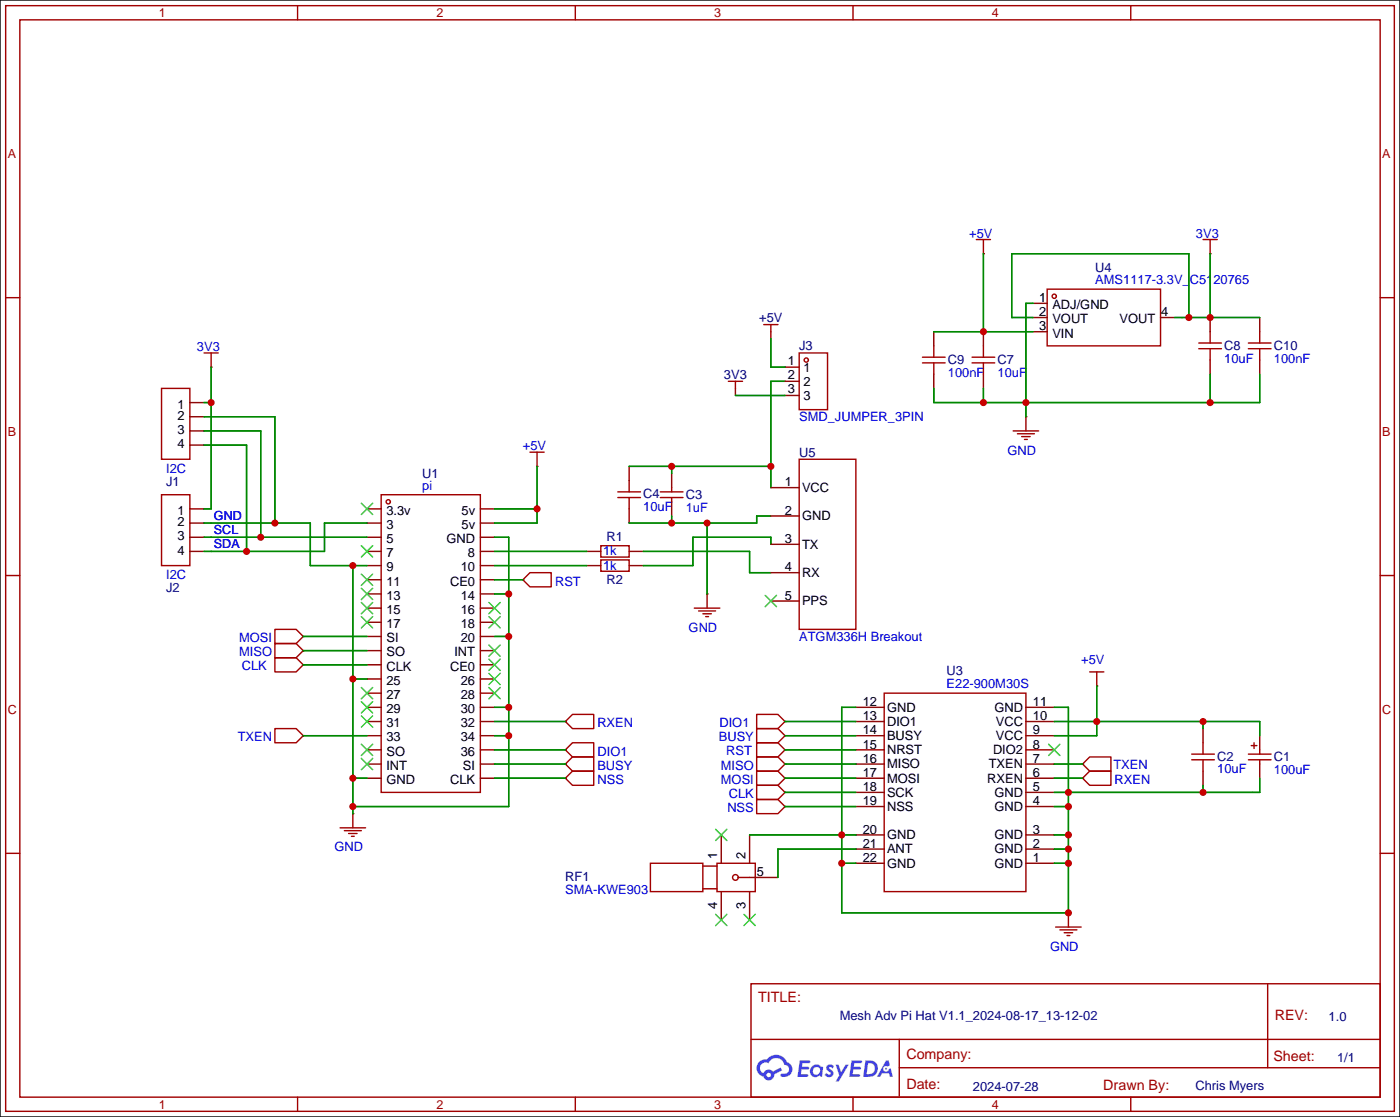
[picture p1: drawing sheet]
<svg xmlns="http://www.w3.org/2000/svg" width="251mm" height="200mm" viewBox="0 0 251 200" stroke-linecap="round" stroke-linejoin="round" font-family="sans-serif">
<path d="M0 0h251v200.2h-251z" fill="#fff" stroke="#000" stroke-width=".25"/>
<g fill="none" stroke="#a10000" stroke-width=".25">
<path d="M1 1h248.9v198.1h-248.9zM3.6 3.6h243.8v193h-243.8zM53.3 1v2.6M103.1 1v2.6M152.9 1v2.6M202.7 1v2.6M1 53.3h2.6M247.4 53.3h2.5M1 103.1h2.6M247.4 103.1h2.5M1 152.9h2.6M247.4 152.9h2.5"/>
<path d="M134.6 176.3h112.8v20.3h-112.8zM227.2 176.3v15M53.3 196.6v2.5M103.1 196.6v2.5M134.6 186.2h112.7M152.9 196.6v2.5M161.2 191.3h86.1M161.2 186.2v10.2M202.7 196.6v2.5"/>
</g>
<g fill="#5487ff">
<path d="M148.3 190.9l.5-.2 .4 .1 .3 .3-.3 .4a.33 .33 0 0 0-.2-.3 .33 .33 0 0 0-.4 .1l.1 .1a1.01 1.01 0 0 1 .6 1.3 .96 .96 0 0 1-1.5-.1l.3-.4 .5 .3 .3-.1-.1-.2a.88 .88 0 0 1-.5-1.3z"/>
<path d="M149.8 190.8h.5l.5 1.3 .7-1.3h.6l-1.7 3h-.6l.6-1.1z"/>
<path d="M143.3 190h.9a1.1 1.1 0 0 1 1 .1 .26 .26 0 0 1-.2 .4h-1.1l-.1 .6h1l.3 .3-.3 .3h-1.1l-.1 .8h1.2l.1 .3-.2 .2h-1.8z"/>
<path d="M152.6 190h.9a1.11 1.11 0 0 1 1 .1 .26 .26 0 0 1-.2 .4h-1.2v.6h1l.3 .3-.3 .3h-1.1l-.1 .8h1.2l.1 .3-.3 .2h-1.7z"/>
<path d="M158.8 190h.5l.2 .9-.4 .2a.5 .5 0 0 0-.7 .2 .5 .5 0 0 0 .3 .7 .5 .5 0 0 0 .6-.4l.4-.2 .4 1.6h-.6l-.2-.7h-1.2l-.3 .7h-.6z"/>
<path d="M155.1 190l-.4 3h1a1.51 1.51 0 0 0 1.7-1.5 1.51 1.51 0 0 0-1.8-1.5zM155.6 190.5a1 1 0 0 1 1.2 1 1 1 0 0 1-1.3 1h-.1z"/>
<path d="M145.6 191a1.07 1.07 0 0 0-.3 1.5 1.07 1.07 0 0 0 1.5 .2l.6 .3 .2-1.7-.1-.1-.3-.1a1.02 1.02 0 0 0-1.6-.1zM145.6 191.9a.7 .7 0 0 1 1.4 0 .7 .7 0 0 1-1.4 0z"/>
<path d="M136.1 190.3a1.58 1.58 0 0 0 .7 2.6 1.01 1.01 0 0 0 1.2 .7 1.01 1.01 0 0 0 .8-1.1l1.4-.7-.3-.5-1.3 .7a1.03 1.03 0 0 0-1.8 .3 1 1 0 0 1-.4-1.4 1 1 0 0 1 1.4-.3 1.49 1.49 0 0 1 1.5-1 1.49 1.49 0 0 1 1.3 1.2 .82 .82 0 0 1 .8 1.1 .82 .82 0 0 1-1.2 .5 .31 .31 0 0 0-.3 .3 .31 .31 0 0 0 .3 .3 1.43 1.43 0 0 0 1.8-.9 1.43 1.43 0 0 0-.9-1.8 2.09 2.09 0 0 0-3.6-.5l-.9 .1zM137.4 192.6a.4 .4 0 0 1 .8 0 .4 .4 0 0 1-.8 0z"/>
<circle cx="158.8" cy="191.5" r=".19"/>
</g>
<g fill="none" stroke="#a10000" stroke-width=".25">
<path d="M136.9 58.2h2.5M138.2 58.2v1.2M175 42.9h2.5M176.3 42.9v2.6M187.7 51.8h20.3v10.2h-20.3zM215.6 42.9h2.6M216.9 42.9v2.6M216.9 59.4v2.1M225.8 59.4v2.1M29 69.6h5v12.7h-5zM36.6 63.2h2.5M37.8 63.2v2.6"/>
<path d="M130.6 68.3h2.5M131.8 68.3v1.3M143.3 63.2h5v10.2h-5zM165.4 65h4M165.4 64h4M167.4 62v2M167.4 65v2.1M174.2 65h4.1M174.2 64h4.1M176.3 62v2M176.3 65v2.1M181.6 77.2h4.6"/>
<path d="M182.4 77.7h3M183.1 78.2h1.6M183.6 78.7h.5M183.9 74.7v2.5M214.9 62.5h4M214.9 61.5h4M216.9 62.5v2M223.8 62.5h4M223.8 61.5h4M225.8 62.5v2M29 88.6h5v12.7h-5zM68.3 88.6h17.8v53.4h-17.8z"/>
<path d="M95 81h2.5M96.3 81v2.6M107.7 97.8h5.1v2h-5.1zM110.7 89.2h4.1M110.7 88.1h4.1M112.8 86.1v2M112.8 89.2v2M118.4 89.2h4M118.4 88.1h4M120.4 87.4v.7M120.4 89.2v.7M143.3 82.3h10.1v30.5h-10.1z"/>
<path d="M49.3 117.9h3.8l1.3 1.2-1.3 1.3h-3.8zM49.3 115.3h3.8l1.3 1.3-1.3 1.3h-3.8zM49.3 112.8h3.8l1.3 1.2-1.3 1.3h-3.8zM95 102.6h3.8v2.6h-3.8l-1.3-1.3zM107.7 100.3h5.1v2.1h-5.1zM124.5 109h4.5M125.2 109.5h3.1M126 110h1.5M126.5 110.5h.5M126.7 106.4v2.6M49.3 130.6h3.8l1.3 1.2-1.3 1.3h-3.8zM101.3 139.4l1.3-1.2h3.8v2.5h-3.8z"/>
<path d="M101.3 129.3l1.3-1.3h3.8v2.6h-3.8zM102.6 133.1h3.8v2.5h-3.8l-1.3-1.2zM102.6 135.6h3.8v2.6h-3.8l-1.3-1.3zM135.6 128h3.8l1.3 1.3-1.3 1.3h-3.8zM135.6 130.6h3.8l1.3 1.2-1.3 1.3h-3.8zM135.6 135.6h3.8l1.3 1.3-1.3 1.3h-3.8zM135.6 138.2h3.8l1.3 1.2-1.3 1.3h-3.8zM135.6 133.1h3.8l1.3 1.3-1.3 1.2h-3.8zM158.5 124.2h25.4v35.6h-25.4zM195.3 138.2h3.8v2.5h-3.8l-1.2-1.3zM195.3 135.6h3.8v2.6h-3.8l-1.2-1.3zM195.3 120.4h2.6"/>
<path d="M196.6 120.4v2.5M213.6 136.1h4.1M213.6 135.1h4.1M215.6 133.1v2M215.6 136.1v2.1M223.8 136.1h4M223.8 135.1h4M224.3 133.6h1M224.8 133.1v1M225.8 134.4v.7M225.8 136.1v.8M61 148.3h4.5"/>
<path d="M61.7 148.8h3.1M62.5 149.4h1.5M63 149.9h.5M63.2 145.8v2.5M116.6 154.7h9.4v5.1h-9.4zM126 155.2h2.5M126 159.3h2.5M128.5 154.7h6.9v5.1h-6.9zM132.3 157.2h2.1M135.6 140.7h3.8l1.3 1.3-1.3 1.3h-3.8zM135.6 143.3h3.8l1.3 1.2-1.3 1.3h-3.8zM189.2 166.1h4.6"/>
<path d="M190 166.6h3M190.8 167.1h1.5M191.3 167.6h.5M191.5 163.6v2.5"/>
<circle cx="189" cy="53.1" r=".38"/>
<circle cx="144.5" cy="64.5" r=".38"/>
<circle cx="69.6" cy="89.9" r=".38"/>
<circle cx="131.8" cy="157.2" r=".51"/>
</g>
<g fill="none" stroke="#870000" stroke-width=".25">
<path d="M138.2 59.4v1.3M167.4 59.4v2.6M176.3 45.5h.1M176.3 59.4v2.6M185.2 54.4h2.5M185.2 56.9h2.5M185.2 59.4h2.5M208 56.9h2.6M216.9 45.5h.1M216.9 56.9v2.5M225.8 56.9v2.5M34 72.1h2.6"/>
<path d="M34 74.7h2.6M34 77.2h2.6M34 79.8h2.6M37.8 65.8h.1M131.8 69.6v1.3M140.7 65.8h2.6M140.7 68.3h2.6M140.7 70.9h2.6M167.4 67.1v2.5M176.3 67.1v2.5M183.9 74.7h.1M216.9 64.5v2.6"/>
<path d="M225.8 64.5v2.6M34 91.2h2.6M34 93.7h2.6M34 96.3h2.6M34 98.8h2.6M65.8 91.2h2.5M65.8 93.7h2.5M65.8 96.3h2.5M65.8 98.8h2.5M86.1 91.2h2.5M86.1 93.7h2.5M86.1 96.3h2.5"/>
<path d="M86.1 98.8h2.5M96.3 83.6h.1M105.2 98.8h2.5M112.8 98.8h2.5M112.8 83.6v2.5M112.8 91.2v2.5M120.4 84.8v2.6M120.4 89.9v2.6M138.2 92.5h5.1M138.2 97.5h5.1M138.2 87.4h5.1M54.4 119.1h.1"/>
<path d="M54.4 116.6h.1M54.4 114h.1M65.8 101.3h2.5M65.8 103.9h2.5M65.8 106.4h2.5M65.8 109h2.5M65.8 111.5h2.5M65.8 119.1h2.5M65.8 114h2.5M65.8 116.6h2.5M86.1 101.3h2.5M86.1 103.9h2.5"/>
<path d="M86.1 106.4h2.5M86.1 109h2.5M86.1 111.5h2.5M86.1 119.1h2.5M86.1 114h2.5M86.1 116.6h2.5M93.7 103.9h.1M105.2 101.3h2.5M112.8 101.3h2.5M126.7 106.4h.1M138.2 102.6h5.1M138.2 107.7h5.1"/>
<path d="M54.4 131.8h.1M65.8 139.4h2.5M65.8 136.9h2.5M65.8 134.4h2.5M65.8 131.8h2.5M65.8 129.3h2.5M65.8 126.7h2.5M65.8 124.2h2.5M65.8 121.7h2.5M86.1 139.4h2.5M86.1 136.9h2.5M86.1 134.4h2.5"/>
<path d="M86.1 131.8h2.5M86.1 129.3h2.5M86.1 126.7h2.5M86.1 124.2h2.5M86.1 121.7h2.5M101.3 134.4h.1M101.3 136.9h.1M101.3 139.4h.1M101.3 129.3h.1M140.7 129.3h.1M140.7 131.8h.1M140.7 136.9h.1"/>
<path d="M140.7 139.4h.1M140.7 134.4h.1M153.4 139.4h5.1M153.4 136.9h5.1M153.4 134.4h5.1M153.4 131.8h5.1M153.4 129.3h5.1M153.4 126.7h5.1M183.9 139.4h5.1M183.9 136.9h5.1M183.9 134.4h5.1M183.9 131.8h5.1"/>
<path d="M183.9 129.3h5.1M183.9 126.7h5.1M194.1 139.4h.1M194.1 136.9h.1M196.6 122.9h.1M215.6 130.6v2.5M215.6 138.2v2.5M225.8 131.8v2.6M225.8 136.9v2.5M63.2 145.8h.1M129.3 149.6v5.1M129.3 159.8v5"/>
<path d="M134.4 149.6v5.1M134.4 159.8v5M134.4 157.2h5M140.7 142h.1M140.7 144.5h.1M153.4 154.7h5.1M153.4 152.1h5.1M153.4 149.6h5.1M153.4 144.5h5.1M153.4 142h5.1M183.9 154.7h5.1M183.9 152.1h5.1"/>
<path d="M183.9 149.6h5.1M183.9 144.5h5.1M183.9 142h5.1M191.5 163.6h.1"/>
</g>
<g fill="none" stroke="#3c3" stroke-width=".25">
<path d="M64.8 90.2l2 2M64.8 97.8l2 2M66.8 90.2l-2 2M66.8 97.8l-2 2M64.8 102.9l2 2M64.8 105.4l2 2M64.8 108l2 2M64.8 110.5l2 2M66.8 102.9l-2 2M66.8 105.4l-2 2M66.8 108l-2 2M66.8 110.5l-2 2"/>
<path d="M87.6 118.1l2.1 2M87.6 115.6l2.1 2M87.6 110.5l2.1 2M87.6 108l2.1 2M89.7 118.1l-2.1 2M89.7 115.6l-2.1 2M89.7 110.5l-2.1 2M89.7 108l-2.1 2M137.2 106.7l2 2M139.2 106.7l-2 2M64.8 123.2l2 2M64.8 125.7l2 2.1"/>
<path d="M64.8 128.3l2 2M64.8 133.3l2 2.1M64.8 135.9l2 2M66.8 133.3l-2 2.1M66.8 123.2l-2 2M66.8 125.7l-2 2.1M66.8 128.3l-2 2M66.8 135.9l-2 2M87.6 123.2l2.1 2M87.6 120.6l2.1 2.1M89.7 123.2l-2.1 2M89.7 120.6l-2.1 2.1"/>
<path d="M188 133.3l2 2.1M190 133.3l-2 2.1M128.3 148.6l2 2M130.3 148.6l-2 2M128.3 163.8l2 2.1M130.3 163.8l-2 2.1M133.3 163.8l2.1 2.1M135.4 163.8l-2.1 2.1"/>
</g>
<g fill="none" stroke="#008700" stroke-width=".25">
<path d="M167.4 59.4h17.8M176.3 45.5v13.9M185.2 56.9h-3.8v-11.4h31.7v11.4M185.2 54.4h-1.3v20.3M210.6 56.9h15.2M216.9 45.5v11.4M36.6 74.7h12.7v19M36.6 77.2h10.1v19.1M36.6 79.8h7.6v19M36.6 72.1h1.2M37.8 65.8v25.4h-1.2M131.8 70.9h8.9"/>
<path d="M138.2 60.7v5.1h2.5M140.7 68.3h-2.5v19.1M176.3 69.6v2.5M216.9 67.1v5M225.8 67.1v5h-58.4v-2.5M36.6 93.7h19v7.6h10.2M36.6 96.3h29.2M65.8 93.7h-7.6v5.1h-21.6M88.6 96.3h2.6v48.2h-28M88.6 98.8h16.6M88.6 91.2h7.7M96.3 83.6v10.1h-7.7"/>
<path d="M112.8 83.6h25.4M115.3 98.8h19.1v3.8h3.8M120.4 83.6v1.2M120.4 92.5v1.2M126.7 93.7v12.7M138.2 97.5v-1.2h-14v5h-8.9M138.2 92.5h-2.6v1.2h-22.8M54.4 114h11.4M54.4 119.1h11.4M54.4 116.6h11.4M63.2 101.3v44.5M88.6 101.3h16.6"/>
<path d="M88.6 106.4h2.6M88.6 114h2.6M88.6 103.9h5.1M54.4 131.8h11.4M63.2 139.4h2.6M63.2 121.7h2.6M88.6 126.7h2.6M88.6 131.8h2.6M88.6 129.3h12.7M88.6 134.4h12.7M88.6 136.9h12.7M88.6 139.4h12.7"/>
<path d="M140.7 131.8h12.7M140.7 129.3h12.7M140.7 134.4h12.7M140.7 136.9h12.7M140.7 139.4h12.7M153.4 126.7h-2.5v36.9h40.6v-36.9h-2.5M189 129.3h36.8v2.5M189 136.9h5.1M189 139.4h5.1M196.6 122.9v8.9h-7.6M215.6 129.3v1.3M225.8 139.4v2.6h-36.8"/>
<path d="M134.4 149.6h19M140.7 144.5h12.7M140.7 142h12.7M150.9 154.7h2.5M153.4 152.1h-14v5.1M189 154.7h2.5M189 152.1h2.5M189 149.6h2.5M189 144.5h2.5M215.6 140.7v1.3"/>
</g>
<g fill="#c00">
<circle cx="150.9" cy="154.7" r=".63"/>
<circle cx="150.9" cy="149.6" r=".63"/>
<circle cx="191.5" cy="154.7" r=".63"/>
<circle cx="191.5" cy="149.6" r=".63"/>
<circle cx="191.5" cy="152.1" r=".63"/>
<circle cx="191.5" cy="144.5" r=".63"/>
<circle cx="191.5" cy="163.6" r=".63"/>
<circle cx="191.5" cy="142" r=".63"/>
<circle cx="215.6" cy="142" r=".63"/>
<circle cx="196.6" cy="129.3" r=".63"/>
<circle cx="215.6" cy="129.3" r=".63"/>
<circle cx="91.2" cy="106.4" r=".63"/>
<circle cx="91.2" cy="114" r=".63"/>
<circle cx="91.2" cy="126.7" r=".63"/>
<circle cx="91.2" cy="131.8" r=".63"/>
<circle cx="63.2" cy="144.5" r=".63"/>
<circle cx="63.2" cy="139.4" r=".63"/>
<circle cx="63.2" cy="121.7" r=".63"/>
<circle cx="63.2" cy="101.3" r=".63"/>
<circle cx="49.3" cy="93.7" r=".63"/>
<circle cx="96.3" cy="91.2" r=".63"/>
<circle cx="126.7" cy="93.7" r=".63"/>
<circle cx="120.4" cy="93.7" r=".63"/>
<circle cx="120.4" cy="83.6" r=".63"/>
<circle cx="138.2" cy="83.6" r=".63"/>
<circle cx="46.7" cy="96.3" r=".63"/>
<circle cx="44.2" cy="98.8" r=".63"/>
<circle cx="213.1" cy="56.9" r=".63"/>
<circle cx="216.9" cy="56.9" r=".63"/>
<circle cx="183.9" cy="72.1" r=".63"/>
<circle cx="176.3" cy="72.1" r=".63"/>
<circle cx="216.9" cy="72.1" r=".63"/>
<circle cx="176.3" cy="59.4" r=".63"/>
<circle cx="37.8" cy="72.1" r=".63"/>
</g>
<g font-size="2.6" fill="#a00000">
<text x="135.9" y="179.5">TITLE:</text>
<text x="228.5" y="182.8">REV:</text>
<text x="162.5" y="189.7">Company:</text>
<text x="228.3" y="190.1">Sheet:</text>
<text x="162.5" y="195.2">Date:</text>
<text x="197.8" y="195.3">Drawn By:</text>
</g>
<g font-size="2.3" fill="#00f">
<text x="173.7" y="42.6">+5V</text>
<text x="214.4" y="42.6">3V3</text>
<text x="196.3" y="50.9">AMS1117-3.3V_C5120765</text>
<text x="35.3" y="62.9">3V3</text>
<text x="219.5" y="65">10uF</text>
<text x="228.3" y="65">100nF</text>
<text x="169.9" y="67.5">100nF</text>
<text x="178.8" y="67.5">10uF</text>
<text x="143.3" y="75.5">SMD_JUMPER_3PIN</text>
<text x="93.7" y="80.7">+5V</text>
<text x="180.6" y="81.4">GND</text>
<text x="29.8" y="84.7">I2C</text>
<text x="75.7" y="87.8">pi</text>
<text x="115.3" y="91.6">10uF</text>
<text x="122.9" y="91.7">1uF</text>
<text x="108.1" y="99.5">1k</text>
<text x="29.8" y="103.8">I2C</text>
<text x="99.5" y="104.9">RST</text>
<text x="108.1" y="102.1">1k</text>
<text x="123.4" y="113.2">GND</text>
<text x="42.9" y="117.6">MISO</text>
<text x="42.9" y="115.1">MOSI</text>
<text x="143.3" y="114.9">ATGM336H Breakout</text>
<text x="193.8" y="119">+5V</text>
<text x="43.3" y="120.1">CLK</text>
<text x="169.7" y="123.3">E22-900M30S</text>
<text x="107.1" y="130.3">RXEN</text>
<text x="129" y="130.3">DIO1</text>
<text x="42.6" y="132.8">TXEN</text>
<text x="107.1" y="137.9">BUSY</text>
<text x="107.1" y="135.4">DIO1</text>
<text x="128.8" y="132.8">BUSY</text>
<text x="129.2" y="137.9">MISO</text>
<text x="130.2" y="135.3">RST</text>
<text x="199.6" y="137.9">TXEN</text>
<text x="107.1" y="140.5">NSS</text>
<text x="129.2" y="140.5">MOSI</text>
<text x="130.6" y="143">CLK</text>
<text x="199.8" y="140.5">RXEN</text>
<text x="218.2" y="138.6">10uF</text>
<text x="228.3" y="138.6">100uF</text>
<text x="130.4" y="145.5">NSS</text>
<text x="59.9" y="152.6">GND</text>
<text x="101.3" y="160.2">SMA-KWE903</text>
<text x="188.2" y="170.3">GND</text>
</g>
<g font-size="2.3" fill="#000080">
<text x="196.3" y="48.7">U4</text>
<text x="136.1" y="57.7">+5V</text>
<text x="143.3" y="62.8">J3</text>
<text x="169.9" y="65.2">C9</text>
<text x="178.8" y="65.2">C7</text>
<text x="219.5" y="62.7">C8</text>
<text x="228.3" y="62.7">C10</text>
<text x="129.8" y="67.9">3V3</text>
<text x="143.3" y="81.8">U5</text>
<text x="29.8" y="87">J1</text>
<text x="75.7" y="85.7">U1</text>
<text x="115.3" y="89.3">C4</text>
<text x="122.9" y="89.4">C3</text>
<text x="108.7" y="97">R1</text>
<text x="29.8" y="106.1">J2</text>
<text x="108.7" y="104.6">R2</text>
<text x="169.7" y="121">U3</text>
<text x="218.2" y="136.3">C2</text>
<text x="228.3" y="136.4">C1</text>
<text x="101.3" y="157.9">RF1</text>
<text x="150.5" y="182.8">Mesh Adv Pi Hat V1.1_2024-08-17_13-12-02</text>
<text x="238.2" y="182.9">1.0</text>
<text x="239.7" y="190.4">1/1</text>
<text x="174.4" y="195.4">2024-07-28</text>
<text x="214.3" y="195.4">Chris Myers</text>
</g>
<g font-size="2.3">
<text x="186.3" y="54.1">1</text>
<text x="186.3" y="56.7">2</text>
<text x="186.3" y="59.2">3</text>
<text x="188.6" y="55.4">ADJ/GND</text>
<text x="188.6" y="57.9">VOUT</text>
<text x="200.7" y="57.9">VOUT</text>
<text x="208.2" y="56.7">4</text>
<text x="141.2" y="65.3">1</text>
<text x="188.6" y="60.5">VIN</text>
<text x="141.2" y="67.9">2</text>
<text x="141.2" y="70.4">3</text>
<text x="144" y="66.6">1</text>
<text x="144" y="69.1">2</text>
<text x="144" y="71.7">3</text>
<text x="31.8" y="73.2">1</text>
<text x="31.8" y="75.3">2</text>
<text x="31.8" y="77.8">3</text>
<text x="31.8" y="80.3">4</text>
<text x="140.7" y="87.1">1</text>
<text x="143.8" y="88.2">VCC</text>
<text x="31.8" y="92.3">1</text>
<text x="31.8" y="94.3">2</text>
<text x="69.3" y="92.2">3.3v</text>
<text x="69.3" y="94.8">3</text>
<text x="82.7" y="94.8">5v</text>
<text x="82.7" y="92.2">5v</text>
<text x="140.7" y="92.2">2</text>
<text x="143.8" y="93.2">GND</text>
<text x="31.8" y="96.8">3</text>
<text x="31.8" y="99.4">4</text>
<text x="69.3" y="97.3">5</text>
<text x="69.3" y="99.8">7</text>
<text x="80" y="97.3">GND</text>
<text x="83.9" y="99.8">8</text>
<text x="140.7" y="97.3">3</text>
<text x="143.8" y="98.3">TX</text>
<text x="69.3" y="102.4">9</text>
<text x="69.3" y="104.9">11</text>
<text x="69.3" y="107.5">13</text>
<text x="80.7" y="104.9">CE0</text>
<text x="82.6" y="107.5">14</text>
<text x="82.6" y="102.4">10</text>
<text x="140.7" y="102.4">4</text>
<text x="140.7" y="107.5">5</text>
<text x="143.8" y="103.4">RX</text>
<text x="69.3" y="110">15</text>
<text x="69.3" y="112.5">17</text>
<text x="82.6" y="112.5">18</text>
<text x="82.6" y="110">16</text>
<text x="143.8" y="108.5">PPS</text>
<text x="69.3" y="115.1">SI</text>
<text x="69.3" y="117.6">SO</text>
<text x="81.4" y="117.6">INT</text>
<text x="82.6" y="115.1">20</text>
<text x="69.3" y="120.2">CLK</text>
<text x="69.3" y="122.7">25</text>
<text x="69.3" y="125.2">27</text>
<text x="80.7" y="120.2">CE0</text>
<text x="82.6" y="125.2">28</text>
<text x="82.6" y="122.7">26</text>
<text x="69.3" y="127.8">29</text>
<text x="69.3" y="130.3">31</text>
<text x="82.6" y="130.3">32</text>
<text x="82.6" y="127.8">30</text>
<text x="154.7" y="126.5">12</text>
<text x="154.7" y="129.1">13</text>
<text x="154.7" y="131.6">14</text>
<text x="159" y="127.5">GND</text>
<text x="159" y="130.1">DIO1</text>
<text x="178.3" y="127.5">GND</text>
<text x="178.5" y="130.1">VCC</text>
<text x="185.2" y="131.6">9</text>
<text x="185.2" y="129.1">10</text>
<text x="185.2" y="126.5">11</text>
<text x="69.3" y="132.9">33</text>
<text x="69.3" y="135.4">SO</text>
<text x="69.3" y="137.9">INT</text>
<text x="82.6" y="135.4">36</text>
<text x="82.6" y="132.9">34</text>
<text x="83" y="137.9">SI</text>
<text x="154.7" y="134.1">15</text>
<text x="154.7" y="136.7">16</text>
<text x="159" y="132.6">BUSY</text>
<text x="159" y="135.2">NRST</text>
<text x="159" y="137.7">MISO</text>
<text x="177.2" y="137.7">TXEN</text>
<text x="178" y="135.2">DIO2</text>
<text x="178.5" y="132.6">VCC</text>
<text x="185.2" y="136.7">7</text>
<text x="185.2" y="134.1">8</text>
<text x="69.3" y="140.5">GND</text>
<text x="80.7" y="140.5">CLK</text>
<text x="154.7" y="139.2">17</text>
<text x="154.7" y="141.8">18</text>
<text x="159" y="140.2">MOSI</text>
<text x="159" y="142.8">SCK</text>
<text x="177" y="140.2">RXEN</text>
<text x="178.3" y="142.8">GND</text>
<text x="185.2" y="141.8">5</text>
<text x="185.2" y="139.2">6</text>
<text x="154.7" y="144.3">19</text>
<text x="154.7" y="149.4">20</text>
<text x="159" y="145.3">NSS</text>
<text x="178.3" y="145.3">GND</text>
<text x="185.2" y="149.4">3</text>
<text x="185.2" y="144.3">4</text>
<text x="128.6" y="153.9" transform="rotate(-90 128.6 153.9)">1</text>
<text x="133.6" y="153.9" transform="rotate(-90 133.6 153.9)">2</text>
<text x="154.7" y="151.9">21</text>
<text x="154.7" y="154.5">22</text>
<text x="159" y="150.4">GND</text>
<text x="159" y="152.9">ANT</text>
<text x="159" y="155.5">GND</text>
<text x="178.3" y="155.5">GND</text>
<text x="178.3" y="152.9">GND</text>
<text x="178.3" y="150.4">GND</text>
<text x="185.2" y="154.5">1</text>
<text x="185.2" y="151.9">2</text>
<text x="135.6" y="157">5</text>
<text x="128.6" y="162.8" transform="rotate(-90 128.6 162.8)">4</text>
<text x="133.6" y="162.8" transform="rotate(-90 133.6 162.8)">3</text>
</g>
<g font-size="2.2" fill="#a00000">
<text x="28.4" y="3.1">1</text>
<text x="78.2" y="3.1">2</text>
<text x="128" y="3.1">3</text>
<text x="177.8" y="3.1">4</text>
<text x="1.4" y="28.3">A</text>
<text x="247.8" y="28.3">A</text>
<text x="1.4" y="78.1">B</text>
<text x="247.8" y="78.1">B</text>
<text x="1.4" y="127.9">C</text>
<text x="247.8" y="127.9">C</text>
<text x="28.4" y="198.7">1</text>
<text x="78.2" y="198.7">2</text>
<text x="128" y="198.7">3</text>
<text x="177.8" y="198.7">4</text>
</g>
<g font-size="2.2" fill="#00f">
<text x="38.4" y="93.1">GND</text>
<text x="38.4" y="95.7">SCL</text>
<text x="38.4" y="98.2">SDA</text>
</g>
</svg>
